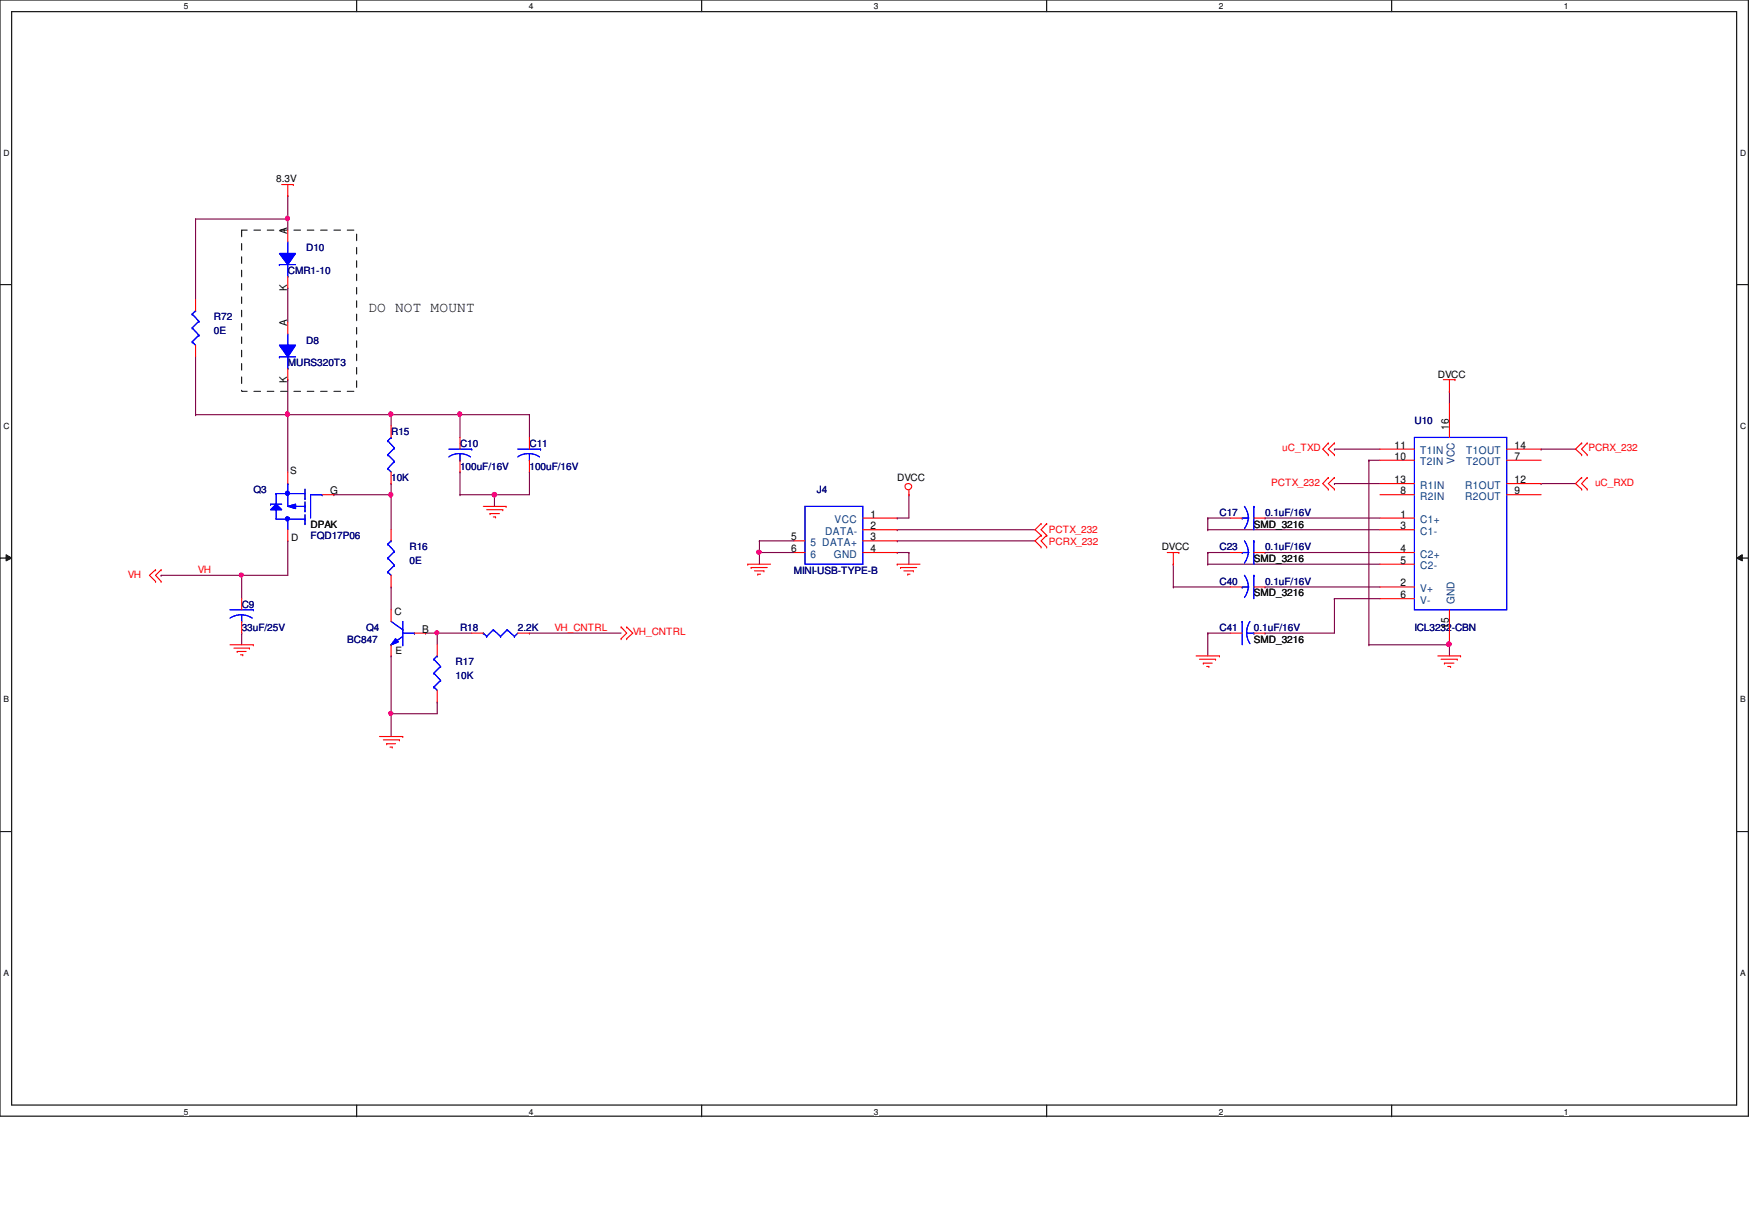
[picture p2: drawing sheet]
<svg xmlns="http://www.w3.org/2000/svg" width="267mm" height="184mm" viewBox="0 0 267 184" stroke-linecap="round" stroke-linejoin="round" font-family="sans-serif">
<path d="M0 0h266.4v170h-266.4zM1.8 1.8h262.9v166.5h-262.9z" fill="none" stroke="#000" stroke-width=".17"/>
<g fill="#fff">
<path d="M28 .3h.7v1.4h-.7z"/>
<path d="M28 168.6h.7v1.4h-.7z"/>
</g>
<path d="M54.4 0v1.8M54.4 168.3v1.8" fill="none" stroke="#000" stroke-width=".17"/>
<g fill="#fff">
<path d="M80.6 .3h.7v1.4h-.7z"/>
<path d="M80.6 168.6h.7v1.4h-.7z"/>
</g>
<path d="M106.9 0v1.8M106.9 168.3v1.8" fill="none" stroke="#000" stroke-width=".17"/>
<g fill="#fff">
<path d="M133.2 .3h.7v1.4h-.7z"/>
<path d="M133.2 168.6h.7v1.4h-.7z"/>
</g>
<path d="M159.5 0v1.8M159.5 168.3v1.8" fill="none" stroke="#000" stroke-width=".17"/>
<g fill="#fff">
<path d="M185.8 .3h.6v1.4h-.6z"/>
<path d="M185.8 168.6h.6v1.4h-.6z"/>
</g>
<path d="M212.1 0v1.8M212.1 168.3v1.8" fill="none" stroke="#000" stroke-width=".17"/>
<g fill="#fff">
<path d="M238.3 .3h.7v1.4h-.7z"/>
<path d="M238.3 168.6h.7v1.4h-.7z"/>
<path d="M.5 22.5h.9v1.5h-.9z"/>
<path d="M265.2 22.5h.9v1.5h-.9z"/>
<path d="M.5 64.1h.9v1.4h-.9z"/>
<path d="M265.2 64.1h.9v1.4h-.9z"/>
</g>
<path d="M0 43.3h1.8M264.7 43.3h1.7" fill="none" stroke="#000" stroke-width=".17"/>
<g fill="#fff">
<path d="M.5 105.7h.9v1.5h-.9z"/>
<path d="M265.2 105.7h.8v1.5h-.8z"/>
</g>
<path d="M0 85h1.8M264.7 85h1.7" fill="none" stroke="#000" stroke-width=".17"/>
<path d="M.9 84.5l.9 .5-.9 .4zM264.7 85l.8-.5v.9z" fill="#000"/>
<path d="M.9 84.5l.9 .5-.9 .4zM264.7 85l.8-.5v.9z" fill="none" stroke="#000" stroke-width=".15"/>
<g fill="#fff">
<path d="M.5 147.4h.8v1.4h-.8z"/>
<path d="M265.2 147.4h.7v1.4h-.7z"/>
</g>
<path d="M0 126.7h1.8M264.7 126.7h1.7" fill="none" stroke="#000" stroke-width=".17"/>
<path d="M36.8 87.6h.1M43.9 82.4h.1M43.9 82.4v5.2h-7.1" fill="none" stroke="#800040" stroke-width=".17"/>
<circle cx="36.8" cy="87.6" r=".31" fill="#f0f"/>
<circle cx="36.8" cy="87.6" r=".31" fill="none" stroke="#f0f" stroke-width=".17"/>
<path d="M43.9 43.9h.1M43.9 43.9v5.2M43.9 63.2h.1M43.9 63.2v8.7M24.6 87.6h.1M24.6 87.6h12.2M36.8 87.6h.1M36.8 96.4h.1M36.8 87.6v3.6M36.8 96.4v1.8" fill="none" stroke="#800040" stroke-width=".17"/>
<circle cx="43.8" cy="63.1" r=".33" fill="#f0f"/>
<circle cx="43.8" cy="63.1" r=".33" fill="none" stroke="#f0f" stroke-width=".17"/>
<path d="M43.9 57.8h.1M43.9 57.8v5.4M43.9 63.2h.1M43.9 63.2h15.7M50.9 75.4h.1M50.9 75.4h8.7M59.6 63.2h.1M59.6 75.4h.1M59.6 63.2v1.7M59.6 75.4v5.3" fill="none" stroke="#800040" stroke-width=".17"/>
<circle cx="59.5" cy="75.3" r=".33" fill="#f0f"/>
<circle cx="59.5" cy="75.3" r=".33" fill="none" stroke="#f0f" stroke-width=".17"/>
<path d="M59.6 89.4h.1M59.6 89.4v3.5M59.6 108.7h.1M59.6 108.7v3.5" fill="none" stroke="#800040" stroke-width=".17"/>
<circle cx="59.6" cy="108.7" r=".31" fill="#f0f"/>
<circle cx="59.6" cy="108.7" r=".31" fill="none" stroke="#f0f" stroke-width=".17"/>
<path d="M66.6 96.4h.1M66.6 96.4h5.3M59.6 108.7h.1M66.6 106.9h.1M66.6 106.9v1.8h-7" fill="none" stroke="#800040" stroke-width=".17"/>
<circle cx="66.6" cy="96.4" r=".31" fill="#f0f"/>
<circle cx="66.6" cy="96.4" r=".31" fill="none" stroke="#f0f" stroke-width=".17"/>
<path d="M59.6 73.7h.1M59.6 63.2h.1M59.6 73.7v1.7M59.6 63.2h10.5M66.6 96.4h.1M66.6 96.4v1.8M80.7 96.4h.1M80.7 96.4h14" fill="none" stroke="#800040" stroke-width=".17"/>
<circle cx="70" cy="63.1" r=".33" fill="#f0f"/>
<circle cx="70" cy="63.1" r=".33" fill="none" stroke="#f0f" stroke-width=".17"/>
<circle cx="59.5" cy="63.1" r=".33" fill="#f0f"/>
<circle cx="59.5" cy="63.1" r=".33" fill="none" stroke="#f0f" stroke-width=".17"/>
<path d="M70.1 63.2h.1M70.1 71.9h.1M70.1 63.2v3.4M70.1 71.9v3.5M70.1 63.2h10.6M75.4 75.4h.1M75.4 75.4v1.7M80.7 63.2h.1M80.7 71.9h.1M80.7 63.2v3.4M80.7 71.9v3.5h-5.3" fill="none" stroke="#800040" stroke-width=".17"/>
<circle cx="75.3" cy="75.3" r=".35" fill="#f0f"/>
<circle cx="75.3" cy="75.3" r=".35" fill="none" stroke="#f0f" stroke-width=".17"/>
<g fill="none" stroke="#800040" stroke-width=".17">
<path d="M70.1 75.4h.1M70.1 75.4h5.3M136.7 78.9h.1M136.7 78.9h1.8M59.6 99.9h.1M59.6 99.9v8.8M64.9 96.4h.1M64.9 96.4h1.7M115.7 84.2h.1M115.7 84.2h5.3M115.7 84.2v1.7M136.7 84.2h.1"/>
<path d="M136.7 84.2h1.8M138.5 84.2h.1M138.5 84.2v1.7"/>
</g>
<circle cx="115.7" cy="84.1" r=".33" fill="#f0f"/>
<circle cx="115.7" cy="84.1" r=".33" fill="none" stroke="#f0f" stroke-width=".17"/>
<g fill="none" stroke="#800040" stroke-width=".17">
<path d="M220.9 59.6h.1M220.9 59.6v1.8M138.5 75.4h.1M138.5 75.4v3.5M192.8 78.9h.1M192.8 78.9h17.5M208.6 70.1h.1M208.6 70.1h1.7M208.6 70.1v28.1M115.7 82.4h.1M115.7 82.4h5.3M115.7 82.4v1.8"/>
<path d="M184.1 80.7h.1M184.1 85.9h.1M184.1 80.7h26.2M184.1 85.9h26.2M192.8 84.2h.1M192.8 89.4h.1M192.8 84.2h17.5M192.8 89.4h17.5M203.4 91.2h.1M203.4 91.2h6.9M208.6 98.2h.1M208.6 98.2h12.3"/>
<path d="M220.9 98.2h.1M220.9 98.2v1.7"/>
</g>
<circle cx="220.8" cy="98.1" r=".35" fill="#f0f"/>
<circle cx="220.8" cy="98.1" r=".35" fill="none" stroke="#f0f" stroke-width=".17"/>
<g fill="none" stroke="#800040" stroke-width=".17">
<path d="M29.8 33.4h.1M29.8 33.4v12.2M29.8 33.4h14.1M43.9 33.4h.1M43.9 33.4v1.7M29.8 54.4v8.8M29.8 63.2h.1M29.8 63.2h14.1M184.1 78.9h.1M184.1 78.9v1.8M184.1 78.9h3.4M203.4 68.4h.1"/>
<path d="M203.4 73.7h.1M203.4 68.4h6.9M203.4 73.7h6.9M234.9 68.4h.1M234.9 73.7h.1M234.9 68.4h5.2M234.9 73.7h5.2M136.7 80.7h.1M136.7 82.4h.1M136.7 80.7h21M136.7 82.4h21M178.8 89.4h.1"/>
<path d="M178.8 85.9h.1M178.8 89.4h8.7M178.8 85.9v3.5M184.1 84.2h.1M184.1 96.4h.1M184.1 84.2v1.7M184.1 96.4v3.5M184.1 84.2h3.4M184.1 96.4h3.4M192.8 96.4h.1M203.4 91.2h.1M203.4 91.2v5.2h-10.6"/>
</g>
<circle cx="43.8" cy="33.3" r=".33" fill="#f0f"/>
<circle cx="43.8" cy="33.3" r=".33" fill="none" stroke="#f0f" stroke-width=".17"/>
<path d="M43.9 29.8h.1M43.9 29.8v3.6" fill="none" stroke="#800040" stroke-width=".17"/>
<g fill="none" stroke="#f00" stroke-width=".17">
<path d="M42.9 28.1h1.8M43.9 29.8h.1M43.9 28.1v1.7M44.7 28.1h.1M220 57.8h1.7M220.9 59.6h.1M220.9 57.8v1.8M221.7 57.8h.1M73.7 77.1h3.4M74.2 77.6h2.4M74.7 78.2h.1M74.7 78.2h1.4"/>
<path d="M75.2 78.7h.3M75.5 78.7h.1M76.6 77.6h.1M77.1 77.1h.1M138.5 75.4h.1M138.5 74.7v.7M158.7 79.8h.1M158.7 79.8l-1 .9 1 .8M159.5 79.8h.1M159.5 79.8l-.8 .9 .8 .8M202.4 69.3h.1M202.4 67.5h.1"/>
<path d="M202.4 74.5h.1M202.4 72.7h.1M202.4 67.5l-.8 .9 .8 .9M202.4 72.7l-.8 1 .8 .8M203.4 69.3h.1M203.4 67.5h.1M203.4 74.5h.1M203.4 72.7h.1M203.4 67.5l-1 .9 1 .9M203.4 72.7l-1 1 1 .8M241 69.3h.1M241 67.5h.1"/>
<path d="M241 74.5h.1M241 72.7h.1M241 67.5l-.9 .9 .9 .9M241 72.7l-.9 1 .9 .8M241.9 67.5h.1M241.9 69.3h.1M241.9 72.7h.1M241.9 74.5h.1M241.9 67.5l-.9 .9 .9 .9M241.9 72.7l-.9 1 .9 .8M23.7 88.6h.1M23.7 86.8h.1"/>
<path d="M23.7 86.8l-.9 .8 .9 1M24.6 88.6h.1M24.6 86.8h.1M24.6 86.8l-.9 .8 .9 1M35.1 98.2h3.5M35.6 98.7h2.4M36.2 99.2h.1M36.2 99.2h1.3M36.7 99.7h.3M37 99.7h.1M38 98.7h.1M38.6 98.2h.1"/>
<path d="M66.6 98.2v1.7M94.7 97.3h.1M94.7 95.5h.1M94.7 95.5l.8 .9-.8 .9M95.5 97.3h.1M95.5 95.5h.1M95.5 95.5l.9 .9-.9 .9M114 85.9h.1M114 85.9h3.4M114.5 86.4h.1M114.5 86.4h2.4M115 87h1.4"/>
<path d="M115.5 87.5h.1M115.5 87.5h.4M116.4 87h.1M136.7 85.9h.1M136.7 85.9h3.5M137.2 86.4h.1M137.2 86.4h2.5M137.8 87h1.4M138.3 87.5h.1M138.3 87.5h.4M139.2 87h.1M158.7 81.5h.1"/>
<path d="M158.7 83.3h.1M158.7 81.5l-1 .9 1 .9M159.5 83.3h.1M159.5 81.5h.1M159.5 81.5l-.8 .9 .8 .9M177.9 84.2h1.8M178.8 85.9h.1M178.8 84.2v1.7M179.7 84.2h.1M182.3 99.9h3.5M185.8 99.9h.1M187.5 89.4h1.8"/>
<path d="M191.1 89.4h1.7M219.1 99.9h3.5M222.6 99.9h.1M57.8 112.2h3.6M58.4 112.7h2.5M58.9 113.3h.1M58.9 113.3h1.4M59.4 113.8h.4M59.8 113.8h.1M60.9 112.7h.1M61.4 112.2h.1M66.6 105.2v1.7"/>
<path d="M182.8 100.4h2.5M183.4 101h.1M183.4 101h1.3M183.9 101.5h.3M184.2 101.5h.1M185.3 100.4h.1M219.6 100.4h2.5M220.1 101h.1M220.1 101h1.5M220.6 101.5h.5M221.1 101.5h.1M222.1 100.4h.1"/>
<circle cx="138.4" cy="74.1" r=".5"/>
</g>
<path d="M36.8 35.1h17.6v24.5h-17.6z" fill="none" stroke="#000" stroke-width=".15" stroke-dasharray="1 1 1 1 1 1 1 1"/>
<g fill="none" stroke="#00f" stroke-width=".17">
<path d="M41.2 76.8h.1M41.2 76.8h1.7M42.1 75.2h.1M42.1 77.6h.1M42.1 75.2h4.4M42.1 75.2v1.6M42.1 77.6v1.5h4.4M43.9 79.1h.1M43.9 73.7h.1M43.9 73.7v3.4M43.9 79.1v1.6M44.7 77.1h1.8"/>
<path d="M46.5 75.9h.1M46.5 77.8h.1M46.5 79.8h.1M46.5 79.1h.1M46.5 77.1h.1M46.5 74.5v1.4M46.5 76.5v1.3M46.5 78.4v1.4M47.3 75.4h.1M47.3 75.4v3.5M47.3 75.4h1.8M49.1 75.4h.1"/>
<path d="M66.6 99.9h.1M66.6 99.9l-.5 .5M189.3 89.4h.1M189.3 89.4h1M189.7 87.6a2.72 2.72 0 0 1 0 3.4M191.1 87.6h.1M191.1 87.6v3.6M66.1 104.6h.1M66.1 102.5h.1M66.1 100.4h.1M66.1 104.6l.5 .6M66.1 102.5l1 1.1"/>
<path d="M66.1 100.4l1 1.1M67.1 103.6h.1M67.1 101.5h.1M67.1 103.6l-1 1M67.1 101.5l-1 1"/>
</g>
<path d="M42.1 76.8l.8 .8h-1.7z" fill="#00f"/>
<path d="M42.1 76.8l.8 .8h-1.7z" fill="none" stroke="#00f" stroke-width=".17"/>
<path d="M43.9 77.1l1.1-.3v.7z" fill="#00f"/>
<path d="M43.9 77.1l1.1-.3v.7z" fill="none" stroke="#00f" stroke-width=".17"/>
<circle cx="43.8" cy="79" r=".31" fill="#00f"/>
<circle cx="43.8" cy="79" r=".31" fill="none" stroke="#00f" stroke-width=".17"/>
<circle cx="43.8" cy="75.1" r=".31" fill="#00f"/>
<g fill="none" stroke="#00f" stroke-width=".17">
<path d="M41.2 76.8h.1M41.2 76.8h1.7M42.1 75.2h.1M42.1 77.6h.1M42.1 75.2h4.4M42.1 75.2v1.6M42.1 77.6v1.5h4.4M43.9 79.1h.1M43.9 73.7h.1M43.9 73.7v3.4M43.9 79.1v1.6M44.7 77.1h1.8"/>
<path d="M46.5 75.9h.1M46.5 77.8h.1M46.5 79.8h.1M46.5 79.1h.1M46.5 77.1h.1M46.5 74.5v1.4M46.5 76.5v1.3M46.5 78.4v1.4M47.3 75.4h.1M47.3 75.4v3.5M47.3 75.4h1.8M49.1 75.4h.1"/>
<circle cx="43.8" cy="75.1" r=".31"/>
</g>
<path d="M42.1 76.8l.8 .8h-1.7z" fill="#00f"/>
<path d="M42.1 76.8l.8 .8h-1.7z" fill="none" stroke="#00f" stroke-width=".17"/>
<path d="M43.9 77.1l1.1-.3v.7z" fill="#00f"/>
<path d="M43.9 77.1l1.1-.3v.7z" fill="none" stroke="#00f" stroke-width=".17"/>
<circle cx="43.8" cy="79" r=".31" fill="#00f"/>
<circle cx="43.8" cy="79" r=".31" fill="none" stroke="#00f" stroke-width=".17"/>
<circle cx="43.8" cy="75.1" r=".31" fill="#00f"/>
<g fill="none" stroke="#00f" stroke-width=".17">
<path d="M43.9 38.6h.1M43.9 36.8v1.8M42.6 40.3h.1M42.6 40.3h2.4M43.9 42.1h.1M43.9 40.3v1.8M215.6 66.6h14v26.3h-14zM35.1 94.1a3.1 3.1 0 0 1 3.3 0M35.1 92.9h3.5M36.8 94.7h.1M36.8 93.6v1.1M38.6 92.9h.1"/>
<path d="M59.1 87.1h.1M59.1 85h.1M59.1 82.9h.1M59.1 87.1l.5 .5M59.1 85l1 1.1M59.1 82.9l1 1.1M59.6 82.4h.1M59.6 82.4l-.5 .5M60.1 86.1h.1M60.1 84h.1M60.1 86.1l-1 1M60.1 84l-1 1"/>
<circle cx="43.8" cy="75.1" r=".31"/>
</g>
<g fill="none" stroke="#f00" stroke-width=".17">
<path d="M43.9 71.9v1.8M49.1 75.4h1.8M210.3 75.4h5.3M210.3 73.7h5.3M210.3 68.4h5.3M210.3 70.1h5.3M210.3 78.9h5.3M220.9 61.4v5.2M229.6 75.4h5.3M229.6 73.7h5.3M229.6 68.4h5.3M229.6 70.1h5.3"/>
<path d="M36.8 91.2v1.7M36.8 94.7v1.7M43.9 80.7v1.7M59.6 80.7v1.7M59.6 87.6v1.8M210.3 80.7h5.3M210.3 84.2h5.3M210.3 85.9h5.3M210.3 89.4h5.3M210.3 91.2h5.3M220.9 92.9v5.3"/>
</g>
<path d="M42.6 38.6h2.4l-1.1 1.7z" fill-rule="evenodd" fill="#00f"/>
<path d="M42.6 38.6h2.4l-1.1 1.7zM43.9 38.6h.1M43.9 36.8v1.8M42.6 40.3h.1M42.6 40.3h2.4M43.9 42.1h.1M43.9 40.3v1.8" fill="none" stroke="#00f" stroke-width=".17"/>
<path d="M42.6 38.6h2.4l-1.1 1.7z" fill-rule="evenodd" fill="#00f"/>
<g fill="none" stroke="#00f" stroke-width=".17">
<path d="M42.6 38.6h2.4l-1.1 1.7zM42.6 54.4h.1M42.6 54.4h2.4M43.9 52.6h.1M43.9 56.1h.1M43.9 50.9v1.7M43.9 54.4v1.7M78.9 69.6a2.93 2.93 0 0 1 3.3 0M78.9 68.4h3.5M80.7 70.1h.1M80.7 69.1v1M82.4 68.4h.1"/>
<path d="M73.7 96.4h.1M73.7 96.4l.5 .5M74.2 96.9h.1M75.2 95.9h.1M75.2 95.9l1.1 1M75.2 95.9l-1 1M76.3 96.9h.1M77.3 95.9h.1M77.3 95.9l1.1 1M77.3 95.9l-1 1M78.4 96.9h.1M78.9 96.4l-.5 .5"/>
<path d="M189.3 94.7h.1M189.3 94.7v3.5M190 96.4h1.1M190.5 94.7a3.1 3.1 0 0 0 0 3.3M191.1 96.4h.1"/>
</g>
<path d="M43.9 35.1v1.7M43.9 42.1v1.8M80.7 66.6v1.8M80.7 70.1v1.8M71.9 96.4h1.8M78.9 96.4h1.8M187.5 96.4h1.8M191.1 96.4h1.7" fill="none" stroke="#f00" stroke-width=".17"/>
<path d="M42.6 52.6h2.4l-1.1 1.8z" fill-rule="evenodd" fill="#00f"/>
<path d="M42.6 52.6h2.4l-1.1 1.8zM42.6 54.4h.1M42.6 54.4h2.4M43.9 52.6h.1M43.9 56.1h.1M43.9 50.9v1.7M43.9 54.4v1.7" fill="none" stroke="#00f" stroke-width=".17"/>
<path d="M42.6 52.6h2.4l-1.1 1.8z" fill-rule="evenodd" fill="#00f"/>
<path d="M42.6 52.6h2.4l-1.1 1.8zM68.4 69.6a2.94 2.94 0 0 1 3.3 0M68.4 68.4h3.5M70.1 70.1h.1M70.1 69.1v1M71.9 68.4h.1M189.3 78.9h.1M189.3 78.9h1M189.7 77.1a2.72 2.72 0 0 1 0 3.4M191.1 77.1h.1M191.1 77.1v3.6" fill="none" stroke="#00f" stroke-width=".17"/>
<path d="M43.9 49.1v1.8M43.9 56.1v1.7M70.1 66.6v1.8M70.1 70.1v1.8M187.5 78.9h1.8M191.1 78.9h1.7" fill="none" stroke="#f00" stroke-width=".17"/>
<path d="M60.3 97.3l.4 .5-1.1 .4z" fill="#00f"/>
<path d="M59.6 98.2h.1M59.6 94.7l1.8 1.2M60.3 97.3l.4 .5-1.1 .4zM61.4 95.9h.1M61.4 98.2h.1M61.4 96.9l-1.8 1.3M61.4 94.7v3.5M61.4 96.4h1.8M63.2 96.4h.1" fill="none" stroke="#00f" stroke-width=".17"/>
<path d="M60.3 97.3l.4 .5-1.1 .4z" fill="#00f"/>
<g fill="none" stroke="#00f" stroke-width=".17">
<path d="M29.3 52.1h.1M29.3 50h.1M29.3 47.8h.1M29.3 52.1l.5 .5M29.3 50l1 1.1M29.3 47.8l1 1.1M29.8 47.3h.1M29.8 47.3l-.5 .5M30.3 51.1h.1M30.3 48.9h.1M30.3 51.1l-1 1M30.3 48.9l-1 1.1"/>
<path d="M59.1 71.4h.1M59.1 69.3h.1M59.1 67.1h.1M59.1 71.4l.5 .5M59.1 69.3l1 1M59.1 67.1l1 1.1M59.6 66.6h.1M59.6 66.6l-.5 .5M60.1 70.3h.1M60.1 68.2h.1M60.1 70.3l-1 1.1M60.1 68.2l-1 1.1"/>
<path d="M122.7 77.1h8.8v8.8h-8.8zM59.6 98.2h.1M59.6 94.7l1.8 1.2M60.3 97.3l.4 .5-1.1 .4zM61.4 95.9h.1M61.4 98.2h.1M61.4 96.9l-1.8 1.3M61.4 94.7v3.5M61.4 96.4h1.8M63.2 96.4h.1M189.3 84.2h.1M189.3 84.2h1"/>
<path d="M189.7 82.4a2.72 2.72 0 0 1 0 3.4M191.1 82.4h.1M191.1 82.4v3.5"/>
</g>
<g fill="none" stroke="#f00" stroke-width=".17">
<path d="M29.8 45.6v1.7M29.8 52.6v1.8M59.6 64.9v1.7M59.6 71.9v1.8M131.5 78.9h5.2M59.6 92.9v1.8M59.6 98.2v1.7M63.2 96.4h1.7M121 82.4h1.7M121 84.2h1.7M131.5 80.7h5.2M131.5 82.4h5.2"/>
<path d="M131.5 84.2h5.2M187.5 84.2h1.8M191.1 84.2h1.7"/>
</g>
<circle cx="36.8" cy="87.6" r=".31" fill="#f0f"/>
<circle cx="36.8" cy="87.6" r=".31" fill="none" stroke="#f0f" stroke-width=".17"/>
<circle cx="43.8" cy="63.1" r=".33" fill="#f0f"/>
<circle cx="43.8" cy="63.1" r=".33" fill="none" stroke="#f0f" stroke-width=".17"/>
<circle cx="59.5" cy="75.3" r=".33" fill="#f0f"/>
<circle cx="59.5" cy="75.3" r=".33" fill="none" stroke="#f0f" stroke-width=".17"/>
<circle cx="59.6" cy="108.7" r=".31" fill="#f0f"/>
<circle cx="59.6" cy="108.7" r=".31" fill="none" stroke="#f0f" stroke-width=".17"/>
<circle cx="66.6" cy="96.4" r=".31" fill="#f0f"/>
<circle cx="66.6" cy="96.4" r=".31" fill="none" stroke="#f0f" stroke-width=".17"/>
<circle cx="70" cy="63.1" r=".33" fill="#f0f"/>
<circle cx="70" cy="63.1" r=".33" fill="none" stroke="#f0f" stroke-width=".17"/>
<circle cx="59.5" cy="63.1" r=".33" fill="#f0f"/>
<circle cx="59.5" cy="63.1" r=".33" fill="none" stroke="#f0f" stroke-width=".17"/>
<circle cx="75.3" cy="75.3" r=".35" fill="#f0f"/>
<circle cx="75.3" cy="75.3" r=".35" fill="none" stroke="#f0f" stroke-width=".17"/>
<circle cx="115.7" cy="84.1" r=".33" fill="#f0f"/>
<circle cx="115.7" cy="84.1" r=".33" fill="none" stroke="#f0f" stroke-width=".17"/>
<circle cx="220.8" cy="98.1" r=".35" fill="#f0f"/>
<circle cx="220.8" cy="98.1" r=".35" fill="none" stroke="#f0f" stroke-width=".17"/>
<circle cx="43.8" cy="33.3" r=".33" fill="#f0f"/>
<circle cx="43.8" cy="33.3" r=".33" fill="none" stroke="#f0f" stroke-width=".17"/>
<text font-size="2.2" x="56.1" y="47.5">DO NOT MOUNT</text>
<g font-size="1.6">
<text x="43.8" y="35.6" transform="rotate(-90 43.8 35.6)">A</text>
<text x="43.8" y="44.3" transform="rotate(-90 43.8 44.3)">K</text>
<text x="43.8" y="49.7" transform="rotate(-90 43.8 49.7)">A</text>
<text x="43.8" y="58.3" transform="rotate(-90 43.8 58.3)">K</text>
<text x="220.8" y="65.4" transform="rotate(-90 220.8 65.4)">16</text>
<text x="212.5" y="70">10</text>
<text x="212.5" y="68.3">11</text>
<text x="230.8" y="68.3">14</text>
<text x="230.8" y="70">7</text>
<text x="50.3" y="75.3">G</text>
<text x="212.5" y="73.6">13</text>
<text x="213.4" y="75.3">8</text>
<text x="230.8" y="73.6">12</text>
<text x="230.8" y="75.3">9</text>
<text x="120.6" y="82.3">5</text>
<text x="132.7" y="78.8">1</text>
<text x="132.7" y="80.6">2</text>
<text x="132.7" y="82.3">3</text>
<text x="213.4" y="78.8">1</text>
<text x="213.4" y="80.6">3</text>
<text x="120.6" y="84.1">6</text>
<text x="132.7" y="84.1">4</text>
<text x="213.4" y="84.1">4</text>
<text x="213.4" y="85.9">5</text>
<text x="213.4" y="89.3">2</text>
<text x="213.4" y="91.1">6</text>
<text x="220.8" y="95.8" transform="rotate(-90 220.8 95.8)">15</text>
<text x="64.3" y="96.4">B</text>
</g>
<g font-size="1.6" fill="#004080">
<text x="216.4" y="70.9">T2IN</text>
<text x="216.4" y="69.2">T1IN</text>
<text x="221.7" y="70.7" transform="rotate(-90 221.7 70.7)">VCC</text>
<text x="223.4" y="69.2">T1OUT</text>
<text x="223.4" y="70.9">T2OUT</text>
<text x="216.4" y="74.4">R1IN</text>
<text x="216.4" y="76.1">R2IN</text>
<text x="223.3" y="74.4">R1OUT</text>
<text x="223.3" y="76.1">R2OUT</text>
<text x="123.5" y="83.1">5 DATA+</text>
<text x="125.7" y="81.4">DATA-</text>
<text x="127.2" y="79.7">VCC</text>
<text x="216.4" y="79.7">C1+</text>
<text x="216.4" y="81.4">C1-</text>
<text x="123.5" y="84.9">6</text>
<text x="127.1" y="84.9">GND</text>
<text x="216.4" y="84.9">C2+</text>
<text x="216.4" y="86.7">C2-</text>
<text x="216.4" y="90.2">V+</text>
<text x="216.4" y="91.9">V-</text>
<text x="221.7" y="92" transform="rotate(-90 221.7 92)">GND</text>
</g>
<g font-size="1.5">
<text x="42.1" y="27.8">8.3V</text>
<text x="219.1" y="57.6">DVCC</text>
<text x="44.2" y="72.1">S</text>
<text x="136.7" y="73.3">DVCC</text>
<text x="44.4" y="82.5">D</text>
<text x="47.3" y="80.3">DPAK</text>
<text x="177" y="83.8">DVCC</text>
<text x="191.1" y="80.3">SMD_3216</text>
<text x="191.1" y="85.6">SMD_3216</text>
<text x="60.1" y="93.6">C</text>
<text x="191.1" y="90.8">SMD_3216</text>
<text x="60.3" y="99.7">E</text>
<text x="191.1" y="97.9">SMD_3216</text>
</g>
<g font-size="1.5" fill="#000080">
<text x="43.9" y="41.7">CMR1-10</text>
<text x="46.7" y="38.3">D10</text>
<text x="32.6" y="48.8">R72</text>
<text x="32.6" y="50.9">0E</text>
<text x="46.7" y="52.3">D8</text>
<text x="43.9" y="55.8">MURS320T3</text>
<text x="215.6" y="64.6">U10</text>
<text x="59.6" y="66.3">R15</text>
<text x="70.1" y="68.1">C10</text>
<text x="70.1" y="71.5">100uF/16V</text>
<text x="80.7" y="68.1">C11</text>
<text x="80.7" y="71.5">100uF/16V</text>
<text x="38.6" y="75.1">Q3</text>
<text x="59.6" y="73.3">10K</text>
<text x="124.5" y="75.1">J4</text>
<text x="47.3" y="82.1">FQD17P06</text>
<text x="62.4" y="83.8">R16</text>
<text x="185.8" y="78.6">C17</text>
<text x="185.8" y="83.8">C23</text>
<text x="192.8" y="78.6">0.1uF/16V</text>
<text x="192.8" y="83.8">0.1uF/16V</text>
<text x="62.4" y="85.9">0E</text>
<text x="121" y="87.4">MINI-USB-TYPE-B</text>
<text x="185.8" y="89.1">C40</text>
<text x="192.8" y="89.1">0.1uF/16V</text>
<text x="36.8" y="92.6">C9</text>
<text x="36.8" y="96.1">33uF/25V</text>
<text x="52.9" y="97.9">BC847</text>
<text x="55.8" y="96.1">Q4</text>
<text x="69.4" y="101.3">R17</text>
<text x="70.1" y="96.1">R18</text>
<text x="78.9" y="96.1">2.2K</text>
<text x="185.8" y="96.1">C41</text>
<text x="191.1" y="96.1">0.1uF/16V</text>
<text x="215.6" y="96.1">ICL3232-CBN</text>
<text x="69.4" y="103.5">10K</text>
</g>
<g font-size="1.5" fill="#f00">
<text x="195.4" y="68.7">uC_TXD</text>
<text x="242.1" y="68.7">PCRX_232</text>
<text x="193.7" y="74">PCTX_232</text>
<text x="243.1" y="74">uC_RXD</text>
<text x="159.9" y="83">PCRX_232</text>
<text x="159.9" y="81.2">PCTX_232</text>
<text x="19.5" y="88.1">VH</text>
<text x="30.1" y="87.3">VH</text>
<text x="84.5" y="96.1">VH_CNTRL</text>
<text x="96.4" y="96.8">VH_CNTRL</text>
</g>
<g font-size="1.3">
<text x="28" y="1.4">5</text>
<text x="80.6" y="1.4">4</text>
<text x="133.2" y="1.4">3</text>
<text x="185.8" y="1.4">2</text>
<text x="238.3" y="1.4">1</text>
<text x=".5" y="23.7">D</text>
<text x="265.2" y="23.7">D</text>
<text x=".5" y="65.3">C</text>
<text x="265.2" y="65.3">C</text>
<text x=".5" y="106.9">B</text>
<text x="265.2" y="106.9">B</text>
<text x=".5" y="148.6">A</text>
<text x="265.2" y="148.6">A</text>
<text x="28" y="169.8">5</text>
<text x="80.6" y="169.8">4</text>
<text x="133.2" y="169.8">3</text>
<text x="185.8" y="169.8">2</text>
<text x="238.3" y="169.8">1</text>
</g>
</svg>
